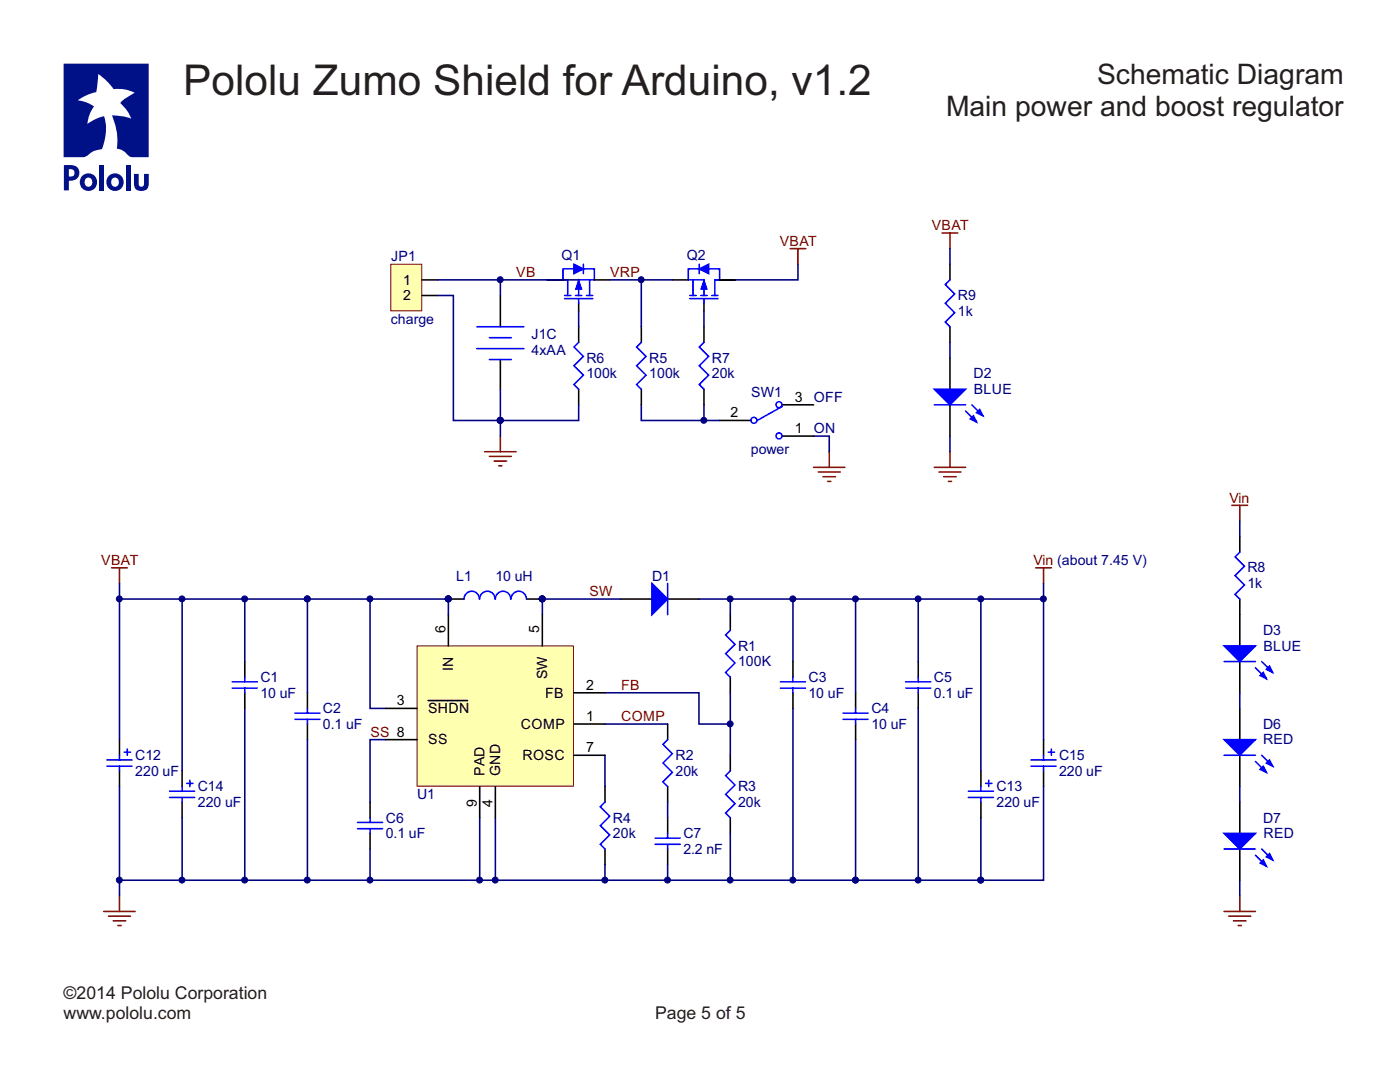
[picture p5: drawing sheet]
<svg xmlns="http://www.w3.org/2000/svg" width="279mm" height="216mm" viewBox="0 0 279 216" stroke-linecap="round" stroke-linejoin="round" font-family="sans-serif">
<g fill="none" stroke="#000" stroke-width=".31">
<path d="M89.5 119.5h3.1M105.1 119.5h3.1M123.9 119.5h6.2M133.2 119.5h6.3M61.4 138.2v3.2M145.7 122.6v3.2M145.7 135.1v3.1M23.8 147.6v3.1M23.8 153.8v3.1M36.3 153.8v3.1M61.4 144.5v3.1M120.7 156.9v3.2"/>
<path d="M133.2 144.5v3.1M133.2 156.9v3.2M145.7 150.7v3.1M36.3 160.1v3.1M73.9 160.1v3.1M73.9 166.3v3.1M120.7 169.4v3.1M133.2 163.2v3.1M133.2 169.4v3.1M145.7 163.2v3.1"/>
</g>
<g fill="none" stroke="#00f" stroke-width=".31">
<path d="M95.7 119.5a1.53 1.53 0 0 0-1.6-1.5 1.53 1.53 0 0 0-1.5 1.5M98.8 119.5a1.53 1.53 0 0 0-1.5-1.5 1.53 1.53 0 0 0-1.6 1.5M101.9 119.5a1.53 1.53 0 0 0-1.5-1.5 1.53 1.53 0 0 0-1.5 1.5M105 119.5a1.53 1.53 0 0 0-1.5-1.5 1.53 1.53 0 0 0-1.5 1.5M133.2 116.4v6.2M145.7 125.8l-.9 .9 1.9 1.9-1.9 1.8 1.9 1.9-1.9 1.9 .9 .9M180.8 136.1h5M180.8 137.3h5M21.3 151.6h5M21.3 152.9h5M23.8 150.7v.9M23.8 152.9v.9"/>
<path d="M24.8 150.1h1.2M25.4 149.5v1.2M33.8 157.9h5M33.8 159.1h5M36.3 156.9v1M36.3 159.1v1M37.3 156.3h1.2M37.9 155.7v1.2M58.9 142.3h5M58.9 143.5h5M61.4 141.4v.9M61.4 143.5v1"/>
<path d="M133.2 147.6l-.9 .9 1.9 1.9-1.9 1.9 1.9 1.8-1.9 1.9 .9 .9M145.7 153.8l-.9 1 1.9 1.8-1.9 1.9 1.9 1.9-1.9 1.8 .9 1M71.4 164.1h5M71.4 165.4h5M73.9 163.2v.9M73.9 165.4v.9M120.7 160.1l-.9 .9 1.9 1.9-1.9 1.8 1.9 1.9-1.9 1.9 .9 .9M130.7 167.2h5M130.7 168.5h5M133.2 166.3v.9M133.2 168.5v.9"/>
</g>
<g fill="none" stroke="#000080" stroke-width=".31">
<path d="M23.8 119.5h37.6v18.7M36.3 119.5v34.3M73.9 119.5v21.9h3.1M108.2 119.5v3.1M145.7 119.5v3.1M158.2 119.5v12.5M120.7 138.2h18.8v6.3h6.2M145.7 138.2v12.5M23.8 156.9v21.9M48.8 141.4v34.2M77 147.6h-3.1v12.5M120.7 150.7v6.2"/>
<path d="M120.7 144.5h12.5M158.2 141.4v34.2M170.8 147.6v28h25v-12.4M73.9 169.4v6.2M95.7 163.2v12.4M98.9 163.2v12.4M120.7 172.5v3.1M133.2 160.1v3.1M133.2 172.5v3.1M145.7 166.3v9.3"/>
</g>
<g fill="#000080" stroke="#000080" stroke-width=".2">
<circle cx="145.7" cy="119.5" r=".59"/>
<circle cx="98.8" cy="175.6" r=".59"/>
<circle cx="95.7" cy="175.6" r=".59"/>
<circle cx="73.8" cy="175.6" r=".59"/>
<circle cx="89.5" cy="119.5" r=".59"/>
<circle cx="108.2" cy="119.5" r=".59"/>
<circle cx="133.2" cy="175.6" r=".59"/>
<circle cx="145.7" cy="175.6" r=".59"/>
<circle cx="120.7" cy="175.6" r=".59"/>
<circle cx="73.8" cy="119.5" r=".59"/>
<circle cx="145.7" cy="144.4" r=".59"/>
<circle cx="48.8" cy="175.6" r=".59"/>
<circle cx="36.3" cy="119.5" r=".59"/>
<circle cx="170.7" cy="175.6" r=".59"/>
<circle cx="158.2" cy="175.6" r=".59"/>
<circle cx="158.2" cy="119.5" r=".59"/>
<circle cx="183.2" cy="119.5" r=".59"/>
<circle cx="23.8" cy="119.5" r=".59"/>
<circle cx="61.3" cy="119.5" r=".59"/>
</g>
<path d="M22.3 113.3h3.1M23.8 113.3v3.1M23.8 178.8v3.1M20.7 181.9h6.3M21.7 182.8h4.3M22.6 183.7h2.5M23.5 184.7h.7" fill="none" stroke="#800000" stroke-width=".31"/>
<path d="M130.1 116.4l3.1 3.1-3.1 3.1z" fill-rule="evenodd" fill="#00f" stroke="#00f" stroke-width=".31"/>
<path d="M83.2 128.9h31.2v28h-31.2z" fill="#ffffb0" stroke="#800000" stroke-width=".2"/>
<g fill="none" stroke="#000" stroke-width=".31">
<path d="M99.9 59v6.2M109.2 55.8h3.2M118.6 55.8h3.1M134.2 55.8h3.2M143.6 55.8h3.1M99.9 71.7v6M115.5 60.5v1.6M140.5 60.5v1.6M140.5 65.2v3.1M140.5 77.7v3.1M143.6 83.9h6.3M156.1 80.8h6.3"/>
<path d="M156.1 87h6.3M247.4 107.1v3.1M247.4 119.5v9.4M48.8 132v3.1M48.8 138.2v3.2M85.4 139.8h7.9M89.5 122.6v6.3M108.2 122.6v6.3M114.5 138.2h6.2M158.2 132v3.1M158.2 138.2v3.2M170.8 138.2v3.2"/>
<path d="M183.3 132v3.1M183.3 138.2v3.2M247.4 132v6.2M77 141.4h6.2M77 147.6h6.2M95.7 156.9v6.3M98.9 156.9v6.3M114.5 144.5h6.2M114.5 150.7h6.2M170.8 144.5v3.1M195.8 153.8v3.1M208.3 147.6v3.1"/>
<path d="M208.3 153.8v3.1M247.4 141.4v6.2M247.4 150.7v6.2M195.8 160.1v3.1M247.4 160.1v6.2M247.4 169.4v6.2"/>
</g>
<g fill="none" stroke="#00f" stroke-width=".31">
<path d="M112.7 59.6h5.6M112.7 59h1.2M114.5 53.7h-2.1v2.1h.9v3.2M114.9 59h1.2M115.5 59.6v.9M116.4 53.7h2.2v2.1h-3.1v3.2M116.4 52.7v1.9M117 59h1.3M117.7 55.8v3.2M137.7 59.6h5.6M137.7 59h1.2M138.3 55.8v3.2"/>
<path d="M139.6 53.7h-2.2v2.1h3.1v3.2M139.6 52.7v1.9M139.9 59h1.2M140.5 59.6v.9M141.4 53.7h2.2v2.1h-.9v3.2M142.1 59h1.2M95.2 65.2h9.3M95.2 69.6h9.3M97.7 67.4h4.3M97.7 71.7h4.3M140.5 68.3l-.9 .9 1.8 1.9-1.8 1.9 1.8 1.9-1.8 1.8 .9 1M156.1 81.1l-5 2.8"/>
<path d="M247.4 110.2l-.9 .9 1.9 1.9-1.9 1.9 1.9 1.8-1.9 1.9 .9 .9M46.3 136.1h5.1M46.3 137.3h5.1M48.8 135.1v1M48.8 137.3v.9M155.7 136.1h5M155.7 137.3h5M158.2 135.1v1M158.2 137.3v.9M183.3 135.1v1M183.3 137.3v.9M244.3 132h6.2"/>
<path d="M250.5 133.2l2.2 2.2M251.8 132l2.2 2.2M168.3 142.3h5M168.3 143.5h5M170.8 141.4v.9M170.8 143.5v1M193.3 157.9h5M193.3 159.1h5M195.8 156.9v1M195.8 159.1v1M196.7 156.3h1.2M197.3 155.7v1.2"/>
<path d="M205.8 151.6h5M205.8 152.9h5M208.3 150.7v.9M208.3 152.9v.9M209.2 150.1h1.2M209.8 149.5v1.2M244.3 150.7h6.2M250.5 152l2.2 2.1M251.8 150.7l2.2 2.2M244.3 169.4h6.2M250.5 170.7l2.2 2.1M251.8 169.4l2.2 2.2"/>
<circle cx="150.5" cy="83.9" r=".59"/>
<circle cx="155.5" cy="80.8" r=".59"/>
<circle cx="155.5" cy="87" r=".59"/>
</g>
<g fill="none" stroke="#000080" stroke-width=".31">
<path d="M159.2 52.7v3.1h-12.5M140.5 62.1v3.1M128 80.8v3.1h15.6M140.5 80.8v3.1M162.4 87h3.1v3.1M23.8 116.4v31.2M48.8 119.5v12.5M61.4 119.5h28.1v3.1M108.2 119.5h15.7M139.5 119.5h68.8M170.8 119.5v18.7M183.3 119.5v12.5"/>
<path d="M195.8 119.5v34.3M208.3 116.4v31.2M247.4 103.9v3.2M247.4 138.2v3.2M61.4 147.6v28M183.3 141.4v34.2M208.3 156.9v18.7h-12.5M247.4 156.9v3.2M23.8 175.6h147M36.3 163.2v12.4M247.4 175.6v3.2"/>
</g>
<g fill="#000080" stroke="#000080" stroke-width=".2">
<circle cx="89.5" cy="119.5" r=".59"/>
<circle cx="61.3" cy="175.6" r=".59"/>
<circle cx="48.8" cy="119.5" r=".59"/>
<circle cx="36.3" cy="175.6" r=".59"/>
<circle cx="170.7" cy="119.5" r=".59"/>
<circle cx="183.2" cy="175.6" r=".59"/>
<circle cx="61.3" cy="119.5" r=".59"/>
<circle cx="108.2" cy="119.5" r=".59"/>
<circle cx="23.8" cy="175.6" r=".59"/>
<circle cx="170.7" cy="175.6" r=".59"/>
<circle cx="195.7" cy="119.5" r=".59"/>
<circle cx="195.7" cy="175.6" r=".59"/>
<circle cx="208.2" cy="119.5" r=".59"/>
<circle cx="140.5" cy="83.9" r=".59"/>
</g>
<g fill="none" stroke="#800000" stroke-width=".31">
<path d="M157.7 49.6h3.1M159.2 49.6v3.1M96.7 90.1h6.3M97.7 91.1h4.3M98.6 92h2.5M99.5 92.9h.7M99.9 87v3.1M162.4 93.3h6.2M163.3 94.2h4.4M164.2 95.1h2.5M165.2 96.1h.6M165.5 90.1v3.2"/>
<path d="M206.7 113.3h3.1M208.3 113.3v3.1M245.9 100.8h3.1M247.4 100.8v3.1M247.4 178.8v3.1M244.3 181.9h6.2M245.2 182.8h4.4M246.2 183.7h2.5M247.1 184.7h.6"/>
</g>
<g fill="#00f" stroke="#00f" stroke-width=".31">
<path d="M244.3 128.9h6.2l-3.1 3.1z" fill-rule="evenodd"/>
<path d="M251.5 134.8l.6-.6 .6 1.2z" fill-rule="evenodd"/>
<path d="M252.7 133.6l.7-.7 .6 1.3z" fill-rule="evenodd"/>
<path d="M244.3 147.6h6.2l-3.1 3.1z" fill-rule="evenodd"/>
<path d="M251.5 153.5l.6-.6 .6 1.2z" fill-rule="evenodd"/>
<path d="M252.7 152.3l.7-.7 .6 1.3z" fill-rule="evenodd"/>
<path d="M244.3 166.3h6.2l-3.1 3.1z" fill-rule="evenodd"/>
<path d="M251.5 172.2l.6-.6 .6 1.2z" fill-rule="evenodd"/>
<path d="M252.7 171l.7-.7 .6 1.3z" fill-rule="evenodd"/>
<path d="M139.6 53.7l1.8-1v1.9z" fill-rule="evenodd"/>
<path d="M114.5 52.7l1.9 1-1.9 .9z" fill-rule="evenodd"/>
</g>
<g fill="#00f" stroke="#00f" stroke-width=".2">
<path d="M140.5 55.8l.6 1.9h-1.2z" fill-rule="evenodd"/>
<path d="M115.5 55.8l.6 1.9h-1.2z" fill-rule="evenodd"/>
</g>
<path d="M78 52.7h6.2v9.3h-6.2z" fill="#ffffb0" stroke="#800000" stroke-width=".2"/>
<path d="M84.2 55.8h3.2M84.2 59h3.2M189.6 52.7v3.1M115.5 65.2v3.1M115.5 77.7v3.1M128 65.2v3.1M128 77.7v3.1M189.6 65.2v3.1M189.6 71.4v6.3M189.6 80.8v6.2" fill="none" stroke="#000" stroke-width=".31"/>
<path d="M87.4 59h3.1v24.9h25v-3.1M87.4 55.8h28.1M99.9 55.8v3.2M121.7 55.8h12.5M128 55.8v9.4M189.6 49.6v3.1M99.9 77.7v9.3M115.5 62.1v3.1M189.6 68.3v3.1M189.6 87v3.1" fill="none" stroke="#000080" stroke-width=".31"/>
<g fill="#000080" stroke="#000080" stroke-width=".2">
<circle cx="99.8" cy="83.9" r=".59"/>
<circle cx="99.8" cy="55.8" r=".59"/>
<circle cx="128" cy="55.8" r=".59"/>
</g>
<path d="M189.6 55.8l-1 1 1.9 1.9-1.9 1.8 1.9 1.9-1.9 1.9 1 .9M115.5 68.3l-1 .9 1.9 1.9-1.9 1.9 1.9 1.9-1.9 1.8 1 1M128 68.3l-.9 .9 1.8 1.9-1.8 1.9 1.8 1.9-1.8 1.8 .9 1M186.5 80.8h6.2M192.7 82l2.2 2.2M194 80.8l2.1 2.2" fill="none" stroke="#00f" stroke-width=".31"/>
<g fill="#00f" stroke="#00f" stroke-width=".31">
<path d="M186.5 77.7h6.2l-3.1 3.1z" fill-rule="evenodd"/>
<path d="M193.6 83.6l.7-.6 .6 1.2z" fill-rule="evenodd"/>
<path d="M194.9 82.3l.6-.6 .6 1.3z" fill-rule="evenodd"/>
</g>
<path d="M188 46.5h3.1M189.6 46.5v3.1M186.5 93.3h6.2M187.4 94.2h4.4M188.3 95.1h2.5M189.3 96.1h.6M189.6 90.1v3.2" fill="none" stroke="#800000" stroke-width=".31"/>
<g fill="#018">
<path d="M12.7 12.7h17v18.7h-3.3a1.93 1.93 0 0 1-1.3-.9l-1-.7-.8-.1a12.4 12.4 0 0 0-1-6.7l2.7 .3 1.2 .4-.8-1.6-1.4-1.5 .7-.7 2.2-1.4-1.8-.6-2.4-.1-1.6-1.8-1.5-1.2-.4 3.6-1.7 .5-2 1.1 1.9 .5 1.4 .7-.9 1.6-.5 1.9 1.7-1 1.7-.5a9.7 9.7 0 0 1-.4 6.6 4.4 4.4 0 0 0-3 1.3l-.8 .3h-3.9z"/>
<path d="M19.8 32.9h1v5.1h-1z"/>
<path d="M25.1 32.9h1v5.1h-1z"/>
<path d="M26.7 34.7h1v1.9a.55 .55 0 0 0 .5 .7 .55 .55 0 0 0 .6-.7v-1.9h.9v1.8a1.48 1.48 0 0 1-1.3 1.6 1.48 1.48 0 0 1-1.6-1.2z"/>
<path d="M12.8 32.9a3.7 3.7 0 0 1 2.6 .4 1.65 1.65 0 0 1 .2 2 1.65 1.65 0 0 1-1.9 .8v1.9h-.9zM13.7 33.7v1.5a.81 .81 0 0 0 1.2-.7 .81 .81 0 0 0-1.2-.8z"/>
<path d="M15.9 36.3a1.75 1.75 0 0 1 3.5 0 1.75 1.75 0 0 1-3.5 0zM17.1 35.7a.87 .87 0 0 0-.1 1.2 .87 .87 0 0 0 1.2 .1 .87 .87 0 0 0 .1-1.2 .87 .87 0 0 0-1.2-.1z"/>
<path d="M21.2 36.3a1.75 1.75 0 0 1 3.5 0 1.75 1.75 0 0 1-3.5 0zM22.4 35.7a.87 .87 0 0 0-.1 1.2 .87 .87 0 0 0 1.2 .1 .87 .87 0 0 0 .1-1.2 .87 .87 0 0 0-1.2-.1z"/>
</g>
<text font-size="8.5" fill="#231f20" x="36.6" y="18.9">Pololu Zumo Shield for Arduino, v1.2</text>
<g font-size="5.6" fill="#231f20">
<text x="218.9" y="16.8">Schematic Diagram</text>
<text x="188.8" y="23.1">Main power and boost regulator</text>
</g>
<g font-size="3.5" fill="#231f20">
<text x="12.7" y="199.4">©2014 Pololu Corporation</text>
<text x="12.7" y="203.4">www.pololu.com</text>
<text x="130.7" y="203.3">Page 5 of 5</text>
</g>
<g font-size="2.8" fill="#800000">
<text x="186" y="45.9">VBAT</text>
<text x="155.6" y="49.1">VBAT</text>
<text x="103" y="55.2">VB</text>
<text x="121.8" y="55.2">VRP</text>
<text x="245.4" y="100.3">Vin</text>
<text x="20.2" y="112.7">VBAT</text>
<text x="206.2" y="112.7">Vin (about 7.45 V)</text>
<text x="117.6" y="119">SW</text>
<text x="123.9" y="137.6">FB</text>
<text x="123.9" y="143.9">COMP</text>
<text x="73.9" y="147">SS 8</text>
</g>
<g font-size="2.8" fill="#000080">
<text x="78.1" y="52.1">JP1</text>
<text x="112" y="51.8">Q1</text>
<text x="137.1" y="51.8">Q2</text>
<text x="191.2" y="59.9">R9</text>
<text x="78" y="64.6">charge</text>
<text x="191.2" y="63">1k</text>
<text x="106.1" y="67.7">J1C</text>
<text x="106.1" y="70.8">4xAA</text>
<text x="117" y="75.5">100k</text>
<text x="117" y="72.4">R6</text>
<text x="129.6" y="75.5">100k</text>
<text x="129.6" y="72.4">R5</text>
<text x="142.1" y="75.5">20k</text>
<text x="142.1" y="72.4">R7</text>
<text x="194.3" y="75.5">D2</text>
<text x="149.9" y="79.3">SW1</text>
<text x="162.4" y="80.2">OFF</text>
<text x="194.3" y="78.6">BLUE</text>
<text x="162.4" y="86.4">ON</text>
<text x="149.9" y="90.5">power</text>
<text x="91.1" y="115.9">L1</text>
<text x="98.9" y="115.9">10 uH</text>
<text x="130.1" y="115.9">D1</text>
<text x="249" y="117.4">1k</text>
<text x="249" y="114.2">R8</text>
<text x="147.3" y="129.8">R1</text>
<text x="252.1" y="126.7">D3</text>
<text x="252.1" y="129.8">BLUE</text>
<text x="52" y="136.1">C1</text>
<text x="147.3" y="132.9">100K</text>
<text x="161.3" y="136.1">C3</text>
<text x="186.4" y="136.1">C5</text>
<text x="52" y="139.2">10 uF</text>
<text x="64.5" y="142.3">C2</text>
<text x="161.3" y="139.2">10 uF</text>
<text x="173.9" y="142.3">C4</text>
<text x="186.4" y="139.2">0.1 uF</text>
<text x="64.5" y="145.4">0.1 uF</text>
<text x="173.9" y="145.4">10 uF</text>
<text x="252.1" y="145.4">D6</text>
<text x="252.1" y="148.5">RED</text>
<text x="27" y="154.8">220 uF</text>
<text x="27" y="151.7">C12</text>
<text x="134.8" y="154.8">20k</text>
<text x="134.8" y="151.7">R2</text>
<text x="211.4" y="154.8">220 uF</text>
<text x="211.4" y="151.7">C15</text>
<text x="39.5" y="161">220 uF</text>
<text x="39.5" y="157.9">C14</text>
<text x="83.3" y="159.5">U1</text>
<text x="147.3" y="161">20k</text>
<text x="147.3" y="157.9">R3</text>
<text x="198.9" y="161">220 uF</text>
<text x="198.9" y="157.9">C13</text>
<text x="77" y="167.3">0.1 uF</text>
<text x="77" y="164.1">C6</text>
<text x="122.3" y="167.3">20k</text>
<text x="122.3" y="164.1">R4</text>
<text x="136.4" y="167.3">C7</text>
<text x="252.1" y="164.1">D7</text>
<text x="252.1" y="167.3">RED</text>
<text x="136.4" y="170.4">2.2 nF</text>
</g>
<g font-size="2.8">
<text x="80.5" y="56.8">1</text>
<text x="80.5" y="59.9">2</text>
<text x="145.8" y="83.3">2</text>
<text x="158.6" y="80.2">3</text>
<text x="158.6" y="86.4">1</text>
<text x="88.9" y="126.4" transform="rotate(-90 88.9 126.4)">6</text>
<text x="107.6" y="126.4" transform="rotate(-90 107.6 126.4)">5</text>
<text x="90.5" y="133.8" transform="rotate(-90 90.5 133.8)">IN</text>
<text x="109.2" y="135.5" transform="rotate(-90 109.2 135.5)">SW</text>
<text x="117" y="137.6">2</text>
<text x="79.2" y="140.7">3</text>
<text x="85.5" y="142.3">SHDN</text>
<text x="108.8" y="139.2">FB</text>
<text x="117" y="143.9">1</text>
<text x="85.5" y="148.5">SS</text>
<text x="104" y="145.4">COMP</text>
<text x="96.7" y="154.8" transform="rotate(-90 96.7 154.8)">PAD</text>
<text x="99.8" y="154.8" transform="rotate(-90 99.8 154.8)">GND</text>
<text x="104.3" y="151.7">ROSC</text>
<text x="117" y="150.1">7</text>
<text x="95.1" y="161" transform="rotate(-90 95.1 161)">9</text>
<text x="98.3" y="161" transform="rotate(-90 98.3 161)">4</text>
</g>
</svg>
